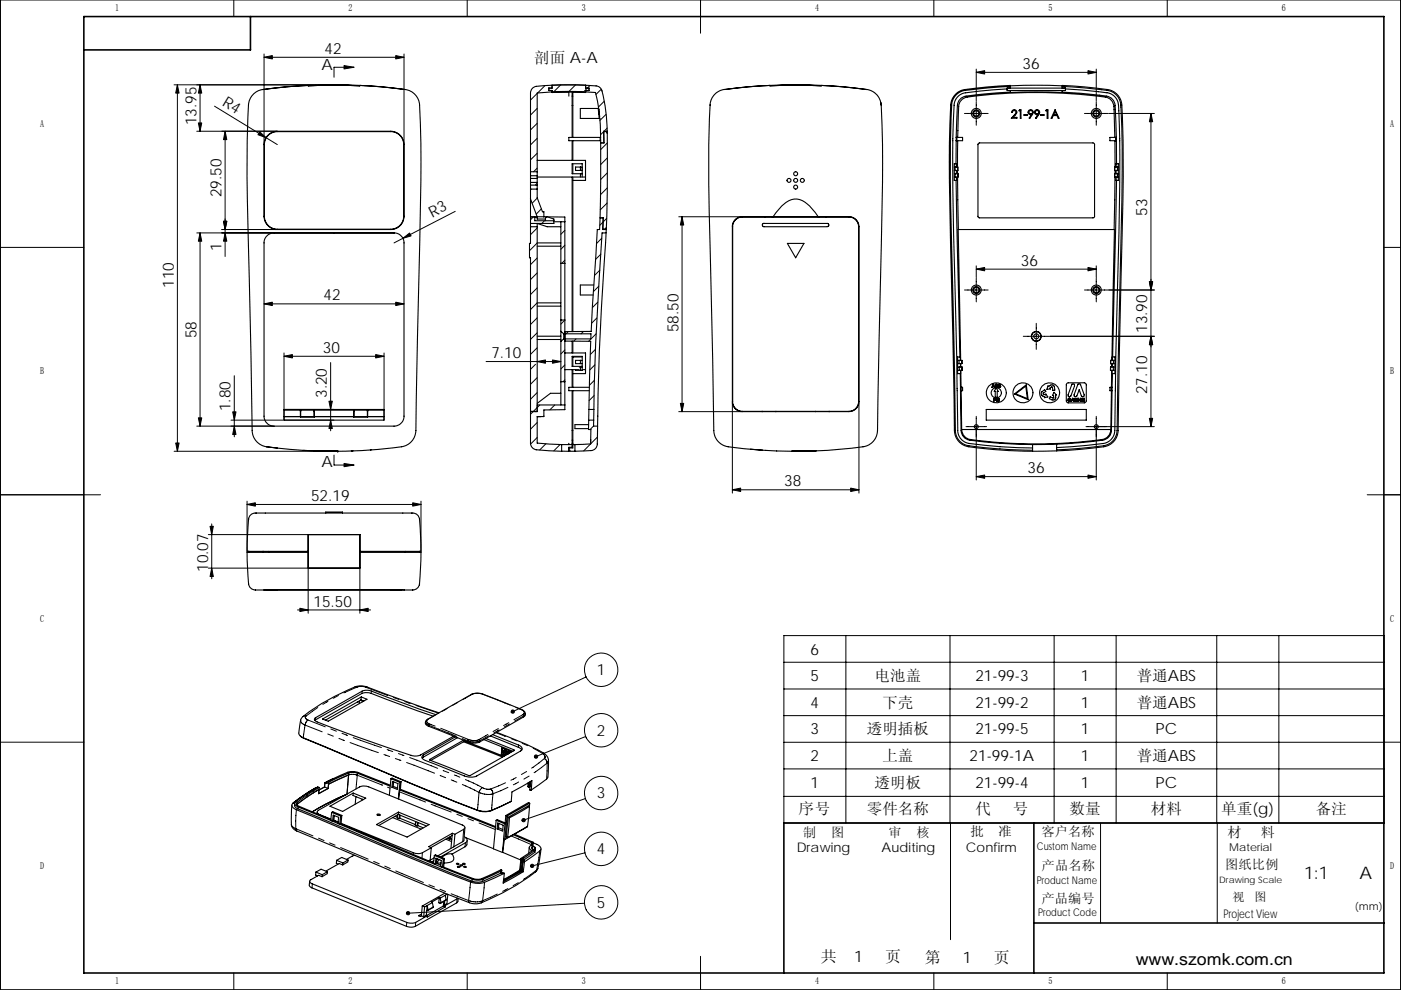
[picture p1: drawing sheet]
<svg xmlns="http://www.w3.org/2000/svg" width="297mm" height="210mm" viewBox="0 0 297 210" stroke-linecap="round" stroke-linejoin="round" font-family="sans-serif">
<g fill="none" stroke="#000" stroke-width=".21">
<path d="M.1 0h296.8v209.9h-296.8zM36.9 18h33.8M37.6 18v77.7M42.4 18v9.8M49.6 0v3.5M56 11.5v19M56 12.1h29.7M75.1 14.3h-4.3v2.1M85.7 11.5v19M99.1 0v3.5M113.9 19.8l-1.4 1.4M115.5 18.2l-1.5 1.5"/>
<path d="M118.9 18l-1.5 1.5M122 18l-1.4 1.4M125.1 18.1l-1.3 1.4M127.5 18.9l-1.2 1.1M148.5 0v7M198 0v3.5M207 14.6v6.8M207 15.3h25.4M232.4 14.6v6.8M247.5 0v3.5M41.7 27.8h17M45.5 22.5l13.3 8.2"/>
<path d="M47.7 27.8v26.6M113.9 23l-1.4 1.4M113.9 38.8l-.4 .5M113.9 26.2l-1.4 1.4M113.9 29.3l-1.4 1.4M113.9 32.5l-1.4 1.4M113.9 35.7l-.8 .7M128 27.9l-.7 .7M128.1 21.5l-1.2 1.2M128.5 24.3l-1.3 1.2M128.7 27.2l-.6 .6M128.8 39.9l-1.5 1.4"/>
<path d="M128.8 33.5l-1.4 1.4M128.8 36.7l-1.4 1.4M128.8 30.3l-1.4 1.4M204.5 24.1h5M207 21.5v5.1M229.9 24.1h5M232.4 21.5v5.1M235.1 24.1h9.6M244 24.1v66.4M.1 52.5h17.7M41.7 49.4h16.3M42.4 49.4v41"/>
<path d="M47 48.7h11.7M70.8 49.4h.1M70.8 49.3l.1 .2M70.8 49.3v.2M70.9 49.3l-.2 .2M96.5 44.8l-13 6.7M112.6 40.1l-.1 .1M113 46l-.5 .6M113.9 48.4l-1.4 1.4M113.9 51.5l-1.6 1.7M113.9 54.7l-1.4 1.4M113.9 57.9l-1.4 1.4"/>
<path d="M113.9 42l-1.1 1.1M114.8 44.3l-1.1 1.1M115.4 46.8l-.5 .6M119.8 52l-.9 .9M119.8 55.2l-.7 .7M119.8 48.9l-.9 .8M127.2 57.3l-1.2 1.1M127.4 53.9l-1.2 1.2M127.6 50.5l-1.2 1.2M127.8 47.1l-.6 .7M128.6 46.3l-.7 .8M128.7 43.1l-1.4 1.4"/>
<path d="M143.9 46h13.3M144.6 46v41.3M207 56.4v2.5M207 59v5M207 57.1h25.4M232.4 56.4v2.5M232.4 59v5M293.4 52.5h3.5M49.7 79.7v12.9M56 64.5h29.7M60.2 74.9v14.1M60.2 75.6h21.2"/>
<path d="M70.1 76.9v14.5M81.4 74.9v14.1M103.1 76.7h15.8M113.5 77.3l-1 1M113.9 61.1l-1.4 1.4M113.9 64.2l-1.4 1.5M113.9 67.4l-1.4 1.4M113.9 70.6l-1.4 1.4M113.9 73.8l-1.4 1.4M119.8 74.2l-.9 .9M119.8 77.4l-.9 .9M119.8 67.9l-.9 .8"/>
<path d="M120.5 70.3l-.5 .5M122.1 71.9l-.5 .4M123.7 70.3l-.5 .5M126.1 77.4l-1 1M126.2 74.1l-1 1.1M126.4 70.8l-1.6 1.6M126.5 67.5l-1.1 1.1M126.7 64.1l-1.1 1.1M127 60.7l-1.2 1.1M204.5 61.5h5M217 71.3h5.5M219.7 68.6v5.5"/>
<path d="M222.6 71.3h22.1M229.9 61.5h5M235.1 61.5h9.6M36.9 95.7h33.8M41.7 90.4h16.3M49 89.1h11.1M60.4 89.1h10.4M60.4 86.8h10.4M70.8 96.5v2.1h4.3M113 87.3l-.5 .6M113.9 80.1l-1.4 1.4M113.9 83.3l-1.4 1.4"/>
<path d="M113.9 89.6l-1.4 1.4M113.9 92.8l-1.4 1.4M114.4 85.9l-1.3 1.3M115.3 88.2l-.1 .2M115.8 94.1l-1.4 1.3M117.6 85.9l-1 1M118.8 94.3l-1.4 1.3M119.8 80.6l-.4 .4M125.9 90.4l-.8 .7M126 83.9l-1.1 1.1M126 80.6l-1 1.1M126.7 92.7l-2.9 2.9"/>
<path d="M143.9 87.3h13.3M155.3 85.3v19.3M182.1 85.3v19.3M204.8 90.5h4.4M207 88.3v13.5M230.2 90.5h14.5M232.4 88.3v13.5M.1 104.9h21.2M44.2 113.4h21M44.9 111.1v11.7M52.4 106.3v10.5M52.4 107h36.9"/>
<path d="M89.3 106.3v10.5M155.3 103.9h26.8M207 101.1h25.4M289.9 104.9h7M44.2 120.5h21M63.1 129.4h15.5M65.3 120.6v9.5M76.3 120.6v9.5M166.2 134.8h127.3v39.8h-127.3zM179.3 134.8v39.8M201.4 134.8v39.8M223.5 134.8v39.8"/>
<path d="M236.6 134.8v39.8M258 134.8v39.8M271.1 134.8v39.8M.1 157.4h17.7M63.8 152.8l.1 .4 .8 .6M64.4 156.5v.1M64.7 153.8l3.6 1.4M64.7 153.8l-.4 2.7M64.9 151.9a.49 .49 0 0 0-.1 .5 .49 .49 0 0 0 .5 .3M64.9 151.9l-.7 .1M65.3 152.7l-.4 .4-.2 .7M65.3 152.7l3.7 1.5"/>
<path d="M66.9 152.2v.5M67.4 150.1l-2.5 1.8M69.5 155.7l1.2 .4M69.5 148.7l-1.1 .7M70.1 154.6l1.2 .5M71.8 147.5l-1.2 .6M71.9 156.6l1.1 .5M72.5 155.5l1.2 .5M74.2 157.5l6 2.1M74.9 156.4l6 2.2M75.3 145.7h.4M75.7 145.7l.9-.1 .9 .2"/>
<path d="M75.7 145.7l-2.8 1.3M76.8 146.6l-.1 .5M77.5 145.8l4.7 1.7M77.8 145.7l-.3 .1M78.7 146.6v.5M82.1 159l1.2 .4M83.4 147.9l1.2 .5M84.5 159.8l1.2 .5M85.8 148.8l1.2 .4M88.2 149.6l4.8 1.7M90.2 153.1l.2 .4 .6 .4M90.7 152.6h-.1"/>
<path d="M90.7 152.6a.55 .55 0 0 0-.2 .6 .55 .55 0 0 0 .6 .4M91 153.9l5.8 2.3M91 153.9l-.1 .2M91 153.7v.2M91 153.7h.1M91.1 153.6l-.1 .1M91.1 153.6l1.2 .4M92.6 151.5l-1.9 1.1M93.4 154.5l5.9 2.3M94.8 150.2l-1.1 .7M97 149l-1.1 .6M98 156.7l1.2 .4"/>
<path d="M99.2 157.1a3.3 3.3 0 0 0 2.5 0M99.2 157.1v.3M99.3 156.8l-.1 .3M99.3 156.8a2.89 2.89 0 0 0 2.3 .1M100.1 147.3h-.2M100.1 147.3l.1-.1a3.2 3.2 0 0 1 2.1 0l5.9 2.3M100.1 147.3l-2 1.1M101.6 156.9l.1 .2M101.7 157.1v.3M103.4 155.8l-1.8 1.1M103.6 156.1l-1.9 1M105.2 155.4l2 .8"/>
<path d="M105.7 154.5l-1.2 .7M105.8 154.8l-1.1 .6M107.9 153.3l-1.1 .6M108 153.6l-1.1 .6M108.4 156.7l1.2 .4M108.9 159v.2M109.3 150l1.2 .5M109.9 158v.5M110.5 150.5a.59 .59 0 0 1 .6 .4 .59 .59 0 0 1-.2 .7M110.5 150.5h.1M110.6 150.5h-.1M110.6 150.5h.1"/>
<path d="M110.7 157.6l1.2 .6M110.9 151.6l.1 .2M110.9 151.6l-1.9 1.1M111 151.8l-1.9 1.1M111 151.8v.3M111.4 151.4h.1M111.4 151.4l-.4 .4M113 158.7l2 1.1M115 159.8a.76 .76 0 0 1 .4 1.1M115.3 159.8h-.3M124.2 156.2l-10.6 4.3M124.3 143.6l-15.6 7.3"/>
<path d="M166.2 151.8h127.3M166.2 140.5h127.3M166.2 146.1h127.3M296.9 157.4h-130.7M61.8 174.9l.3 .5 .6 .4M62.7 175.8l.2 .5M62.7 175.8l3.7 1.5M62.8 171.7l-.1 4.1M63 170.6h-.1M63 170.6v.1M63 170.2v.4M63.2 171.2v.4"/>
<path d="M65.1 168.6v.4l-2.1 1.6M66.5 167.7l-.1 .5M67.5 177.8l1.2 .5M67.8 172.8h.1M69.9 178.8l1.1 .5M72.2 179.8l5.9 2.4M73.9 164.4l1-.2 .9 .2M73.9 164.4l-.3 4.1M74 164l-.1 .4M75.8 164.4l-.3 2.9M75.8 164.4l5.3 2.1M75.8 164v.4"/>
<path d="M81.4 160l1.2 .5M82.2 167l.5 .2M83.8 160.9l1.2 .4M84.7 168l5.5 2.1M86.2 161.7l5.9 2.3M86.9 160.7l5.9 2.3M89.8 160.1l-.1 .5M91.1 161.1v.1M91.4 170.6l4.3 1.6M93.3 164.5l1.2 .5M94 163.4l1.1 .5M95.7 165.4l1.2 .5"/>
<path d="M96.3 164.4l1.2 .4M96.9 172.7l1.1 .5M98 166.4l3.6 1.7M98.3 175.9l-.2 2.6M98.7 178.8l-.1 .8M98.7 165.4l3.6 1.6M99.2 173.6l1.2 .5M101.3 171.9h.1M101.6 168.1a4.4 4.4 0 0 0 2.9 .3M101.6 168.1l-.4 3.7M101.6 174.6l3.4 1.3M102.3 167a2.39 2.39 0 0 0 1.8 .3"/>
<path d="M102.3 167l-.7 1.1M104.1 167.3l.4 .6v.5M104.1 171.9v.1M104.5 168.4l-.3 3.5M107.2 166l-3.1 1.3M107.7 167l-3.2 1.4M108.4 177.3l4.3 1.9M109.4 164.9l-1.1 .6M110 165.9l-1.2 .6M111.7 163.6l-1.1 .7M112.2 164.6l-1.1 .6M115.4 160.9l-2.7 2"/>
<path d="M115.4 160.9l.4 .4 .2 .5M116 161.8l-2.8 2.1M116 161.8l-.1 3.4M116.3 161.2l-.3 .6M124.1 169.4l-13.1 4.5M166.2 163.1h127.3M166.2 168.9h127.3M201.5 174.6v24.7M233.3 174.6v21.2M258.1 174.6v21.2M66.2 187.5l-.1 .8M79.2 182.7l1.2 .5"/>
<path d="M81.6 183.7l1.1 .5M83.9 184.7l5.9 2.5M86.3 195.6l-.1 .9M87.6 180.9v.3M88.1 195.6v.9M88.8 194.2v.1M89.6 180.9l-.1 1.1M90.9 187.7l1.2 .4M93.3 188.6l1.2 .5M95.6 189.6l3.8 1.4M96.9 190.6l-.1 .9M99.4 191a4.2 4.2 0 0 0 2.9 .1"/>
<path d="M99.4 191l.1 .5M99.8 187.1l-.4 3.9M100.1 186.5v.4M102.3 191.1l-.3 .4M102.4 186.5l-.1 .4M102.7 187.1l-.4 4M105.4 189.6l-3.1 1.5M107.7 188.5l-1.1 .6M109.9 187.2l-1.1 .7M113.8 184.6l-2.8 1.9M113.8 184.6l-.3 .3M114 184.2l-.2 .4"/>
<path d="M114.4 180.5l-.6 4.1M123.9 191.6l-37.4 2.1M124 180.9l-11.2 2.8M49.6 206.4v3.5M99.1 206.4v3.5M148.5 202.8v7.1M198 206.4v3.5M247.5 206.4v3.5"/>
<circle cx="127.5" cy="142.1" r="3.6"/>
<circle cx="127.5" cy="154.9" r="3.6"/>
<circle cx="127.5" cy="168.2" r="3.6"/>
<circle cx="127.5" cy="191.4" r="3.5"/>
<circle cx="127.5" cy="180" r="3.5"/>
</g>
<path d="M17.8 3.5h275.6v202.9h-275.6zM53.1 3.5v7.1h-35.3M219.2 174.6v31.8M293.4 174.6h-127.2v31.8M219.2 195.8h74.2" fill="none" stroke="#000" stroke-width=".34"/>
<g fill="none" stroke="#000" stroke-width=".23">
<path d="M65.3 18.1l5.5-.1 5.5 .1M65.3 18.1l-7.2 .6a5.8 5.8 0 0 0-4.2 1.1 4.3 4.3 0 0 0-1.3 3.9l-.2 7.3v8.6l1.1 51.7a3.6 3.6 0 0 0 3 3.5M65.3 18.1h11M76.3 18.1l7.2 .6a5.9 5.9 0 0 1 4.3 1.1 3.5 3.5 0 0 1 1.2 2.5 493.2 493.2 0 0 1-.1 33l-.7 33.6a5.8 5.8 0 0 1-.9 4.7 4.1 4.1 0 0 1-3.3 1.3l-5.6 .6-6.8 .2M116.4 18.7v.5M117 18.1h7.2M117 18.1l-3.3 .2a1.41 1.41 0 0 0-1.2 1.4v16.7M117 19.6l3.6-.1v.9M117 19.6h7.2M117 18.1v.6h-.7v.5h.7v.4M121.3 19.5v9.6M124.2 18.1l2.2 .1a1.77 1.77 0 0 1 1.5 2 37.1 37.1 0 0 1 .8 7.6"/>
<path d="M124.2 19.6l-2.7-.1v9.6M124.2 18.1v.6h.7v.5h-.7v.4M163.2 18.2l5.5-.1 5.5 .1M183.8 19a109.2 109.2 0 0 0-31.1 .2l-.7 .4-.7 .6-.6 1.1-.1 1M183.8 19l1.2 .4 .9 .7 .7 1.1 .2 1.1M183.8 19h.1M213.5 18.9l-9.2 .8-1.3 .8-.4 .6-.2 .7a241.9 241.9 0 0 0-.3 24.8l.7 26.3 .3 18.5 .2 1 .6 .9 .9 .6 .7 .2a105 105 0 0 0 13.4 .9M213.5 18.7h12.4v.5h-12.4zM214.2 18.7v-.6l-7.2 .6a5.8 5.8 0 0 0-4.2 1.1 3.6 3.6 0 0 0-1.2 2.5 489.8 489.8 0 0 0 0 33l.7 33.6a5.8 5.8 0 0 0 .9 4.7 4.1 4.1 0 0 0 3.3 1.3l5.7 .6 6.7 .2M214.2 18.3l-4.7 .3-5.4 .7-.8 .3-.9 .8-.5 .9-.1 1M214.2 19.5l-9.4 .9a2.11 2.11 0 0 0-1.8 2l-.3 6.7M214.2 19.2v.4l5.5-.1 5.5 .1v-.4"/>
<path d="M214.2 18.2l5.5-.1 5.5 .1M225.2 18.7v-.6l7.2 .6a5.9 5.9 0 0 1 4.3 1.1 4.3 4.3 0 0 1 1.2 3.9l.2 7.3v8.6l-1 51.7a3.5 3.5 0 0 1-3.1 3.5l-5 .5-5 .3M225.2 18.3l4.8 .3 5.3 .7 .9 .4 .7 .7 .5 .7 .2 1a379.8 379.8 0 0 1 0 31.3l-.7 37.9M225.2 19.5a61 61 0 0 1 9.9 1 2.42 2.42 0 0 1 1.4 2.7l.2 5.9M225.9 18.9l9.3 .8 1.2 .9 .7 1.3a269.6 269.6 0 0 1 .1 26.9l-.9 43.2-.7 1.2-.7 .5-.7 .3-10.2 .9M56.6 28.9a2.85 2.85 0 0 1 2.2-1.1h24a2.84 2.84 0 0 1 2.9 2.9v15.2a2.8 2.8 0 0 1-2.9 2.8h-24a2.81 2.81 0 0 1-2.8-2.8v-15.2v-.7zM57.1 28.5l1.1-.5 .6-.1h24a2.74 2.74 0 0 1 2.8 2.8v15.2a2.76 2.76 0 0 1-2.8 2.7h-24a2.76 2.76 0 0 1-2.8-2.7v-15.2a2.8 2.8 0 0 1 1.1-2.2zM112.5 39.3v.8M112.5 36.4v.9M112.5 37.8v.9M112.5 37.3v.5M112.5 38.7v.6"/>
<path d="M112.5 39.3h1.4M112.5 37.3h1.4M112.5 36.4h1.4M112.5 38.7h1.4M112.5 37.8h1.4M113.9 39.3v.8M113.9 36.4v.9M113.9 37.8v.9M113.9 37.3v.5M113.9 38.7v.6M113.9 34h10.2v4.3h-2.6M113.9 37.5h10.2"/>
<path d="M121.3 37.5v32.8M121.3 29.8v4.2M121.5 29.8v4.2M121.5 34.7v2.2M121.5 37.5v32.8M123.1 35.4v.8M123.1 36.9v.6M123.4 36.9h-2.1v-2.2h2.1v2.8M123.4 35.4h-1.4v.8h1.4M126.9 23.3h.1l-.3-1.9-.4-1.8-5.7-.2-6.7 .3v16.7M126.9 23.3v.2M126.9 23.3h.1"/>
<path d="M126.9 23.5v.3M126.9 23.5l.1 .6M126.9 23.5v.1M126.9 23.5l.1 .7M126.9 23.6v.2M126.9 23.8l.1 .3M126.9 23h-3.9v2.1h4.2M126.9 23.8h.1M127 24.1h.1M127 24.1v.2M127 24.3v.5M127 24.3h.1"/>
<path d="M127 24.8l.1 .3M127.1 25.1a19 19 0 0 1 .3 5.2M127.1 25.1h.1M127.3 29.1v.7M127.4 30.3l-.2 15.9M127.4 29.1h-6.8v.7h6.8M128.4 27.9l.2 .1 .2 .3M128.4 27.9h-.4l.1 2.4h-.7M128.7 27.8l.1 .5M128.7 27.8h-.7v2.5M128.8 28.3v11.4l-.3 9M150.6 22.3l-.3 7.5v9.1l1 52.4"/>
<path d="M150.6 22.3h.1M168.4 39.4l.2-.1h.3l.2 .5-.1 .2-.3 .1-.3-.1zM186.7 21.7a382 382 0 0 1 .1 31.4l-.7 38.2M201.8 22.3l-.3 7.6v9.1l1.1 52.6 .2 .9 .5 .9 1.1 .9 1 .3M202.3 36.9h.8M202.3 35.4h.8M202.5 35.4v.8M202.5 36.9v.6M202.7 38.3l.8 37.4M202.7 29.1h1.4v.7h-1.4M202.7 29.1v.7M202.7 29.8v4.9"/>
<path d="M202.8 35.4v-.7h-.5v3.6h.5v-.8M202.8 36.2v.7M202.9 29.1v.7M203 36.2v.7M203 37.5l.2 11.2M203 29.1l.2-4.5a3.8 3.8 0 0 1 .6-3.3 3.6 3.6 0 0 1 3-.9 107.6 107.6 0 0 1 28.1 .3 2.34 2.34 0 0 1 1.3 2.6l.2 5.8M203 29.8v5.6M203.1 35.4v.8h-.8M203.1 35.4v.8M203.1 36.9h.1M203.1 36.9v.6h-.8M207.4 30.5l.3-.2 24.2 .1 .2 .2-.1 15.5-.2 .1h-24.3l-.2-.3z"/>
<path d="M214.7 23.4a.54 .54 0 0 1 .7 0 .54 .54 0 0 1 .1 .7l-.7 .8h.8v.2h-1.2l.7-.8a.45 .45 0 0 0 .3-.5 .45 .45 0 0 0-.5-.3l-.4 .4zM216.2 23.3h.3v1.8h-.2v-1.6h-.3zM217.1 24.3h.7v.2h-.7zM218.1 23.4a.58 .58 0 0 1 .9 .1 .58 .58 0 0 1-.1 .8l-.6 .8-.1-.1 .5-.7a.55 .55 0 0 1-.6-.2 .55 .55 0 0 1 0-.7zM219.5 23.4a.59 .59 0 0 1 .8 .1 .59 .59 0 0 1-.1 .8l-.5 .8-.1-.1 .4-.7a.55 .55 0 0 1-.6-.2 .55 .55 0 0 1 .1-.7zM220.7 24.3h.6v.2h-.6zM221.8 23.3h.4v1.8h-.2v-1.6h-.3zM223.7 23.3l.8 1.8h-.1l-.3-.6h-.8l-.3 .6h-.1zM223.7 23.7l.3 .6h-.6zM236.3 36.9v.6M236.3 36.9h.8M236.3 37.5h.8"/>
<path d="M236.4 29.8v5.6M236.4 37.5l-.2 11.2M236.4 36.2v.7M236.5 29.1v.7M236.6 35.4v-.7h.5v3.6h-.5v-.8M236.6 36.2v.7M236.7 29.1h-1.4v.7h1.4v4.9M236.7 29.1v.7M236.7 38.3l-.8 37.4M236.9 36.9v.6M236.9 35.4v.8M237.1 35.4h-.8v.8h.8"/>
<path d="M83.5 49.4a2.1 2.1 0 0 1 2.2 2.1v36.8a2.1 2.1 0 0 1-2.2 2.1h-25.4a2.1 2.1 0 0 1-2.1-2.1v-36.8a2.1 2.1 0 0 1 2.1-2.1h25.5M112.5 42.2v3.8h1.4M112.5 47.4v.7M112.5 42.2l1.4 3.8M112.5 40.1v2.1M112.5 48.1v3.5h-.2v3.1h.2v32.5h1.4M112.5 40.1h1.4M112.5 48.1h1.4M113.4 46v.8h4M113.9 48.1v39.2h-1.4v6.7a1.42 1.42 0 0 0 1.2 1.4l5.4 .3v-1.4M113.9 48.1v-.7l2.1 .7h2.9M113.9 46h1.4"/>
<path d="M113.9 46h-1.4v1.4M113.9 40.1v1.9l1.1 2.9h.3v1.1M113.9 46v.5h1.8M113.9 52.2h5M113.9 51.5h5M115.3 46h.6M115.7 46.8v-.6l.3-.2 1.4 .5v.9h-4.9M116.1 46h3.7v40.9l-4.5 .1v1.3l-1.4 .1M117.4 47h2.4M118.9 47v23.3M118.9 55.9h.9M127.2 46.2l-.1 2.5h-.5l-1.3 21.6h-5.5"/>
<path d="M127.2 46.2h.7l-.1 2.4h.6l.1-.3M127.9 46.2l-.1 2.5h.7M128.5 49.4h-.8l-.2 2a636.3 636.3 0 0 0-1.6 35.4M128.5 49.4l-.1 2.1a582 582 0 0 0-1.7 38.9M128.5 48.7v.7M155.9 46.7l.5-.5 .7-.2h23.2l.9 .4 .6 .6 .3 1.1v37.1l-.3 .9-.8 .9-1 .2h-22.6l-1-.2-.8-.8-.3-.7v-37.7zM161.7 47.5l13.8-.1 .2 .3-.3 .4h-13.4l-.4-.3zM162.2 46h.1M163.7 46h.1M163.9 46h-7l-1.1 .7-.5 1.1v37.7l.2 .7 .4 .5 1.2 .6h22.9l1.2-.4 .8-1 .1-.7v-37.6l-.7-1.1-1-.5h-6.9M163.9 46a8.8 8.8 0 0 1 4-3.7 3.8 3.8 0 0 1 3.9 1.6l1.7 2.1M163.9 46h9.6"/>
<path d="M166.9 51.6h3.6l-1.8 3.1zM173.6 46h.1M175.2 46h.1M113.9 64.2h5M113.9 64.9h5M113.9 71.3h5M113.9 72h5M118.9 70.3v2.1M118.9 70.3l.6 .5M118.9 72.4v13.5M118.9 67.9h.9M119.5 70.8v1.1"/>
<path d="M119.5 71.9l-.6 .5M119.5 70.8h5.8v1.1h-5.8M119.8 72.3l5.4 .1-.3 14.4M119.8 74.9h4.3v4.3h-2.6M119.8 78.4h3M121.3 72.3v2.6M121.3 75.6h2.1v2.1h-2.1zM121.3 78.4v3.7M121.5 72.3v2.6M121.5 75.6v2.1M121.5 78.4v3.7M121.5 75.7h1.9"/>
<path d="M122.8 77.9h.6v.6h-.3M123.1 77.9v.6h-1.1v-.1M123.1 76.4v.7h-1.1v-.7h1.4M123.1 77.1h.3M123.4 78.4h.7M125.9 60.5h-2.9v2.1h2.8M203 77.9h1M203 78.5h.4M203 76.4h.9M203 77.1h.3M203.3 76.4v.7M203.4 77.9v.6"/>
<path d="M203.6 79.2v2.9M203.6 76.4v-.7h-.6v3.5h.7v-.7M203.6 77.1v.8M203.7 76.4l-.5-27.7h33.1l-.5 27.7M203.7 77.1v.8M203.7 78.5l.1 3.6M203.9 76.4v.7h-.6M203.9 76.4l.1 .7M203.9 77.1h.1M204 77.9v.6h-.6M204 77.9h.1M204 78.5h.1"/>
<path d="M204 77.9v.6M235.5 76.4v.7h.9M235.5 76.4h.9M235.5 76.4v.7M235.7 78.5l-.1 3.6M235.7 77.1v.8M235.8 76.4v-.7h.6v3.5h-.6v-.7M235.8 77.1v.8M235.8 79.2v2.9M236 77.9v.6M236.1 76.4v.7M236.4 77.9h-.9v.6h.9"/>
<path d="M56.5 94.8l2.3 .2M56.5 94.8l5 .5 5 .3M60.2 86.8h21.2v2.3h-21.2zM60.2 88.3h3.5M60.2 86.9h21.2M60.2 87h21.2M63.7 87.3h.1M63.7 87.2h.1M63.7 87v1.5h3v-1.5M63.8 87v1.4h2.8v-1.4M64.3 95.5l2.2 .1M66.5 95.6l5.1 .1"/>
<path d="M66.5 95.6h.1M66.6 87.3h.1M66.6 87.2h.1M66.7 88.3h8.3M71.6 95.7h.1M74.5 95.7h.3M75 87.3h.1M75 87.2h.1M75 87v1.5h3v-1.5M75.1 87v1.4h2.8v-1.4M77.9 87.3h.1M77.9 87.2h.1"/>
<path d="M78 88.3h3.4M78.7 95.4h-.2M113.5 87.2v.1M113.9 88.4v5.6l5.2 .3M113.9 85.9h5.9M113.9 88.4h.7M118.9 81h.9M118.9 83.4h-2.2l-2.8 2.2M119.1 94.3h2.2M120.6 94v.3M120.6 95.5h.2v.2h1.1M121.3 82.9v12h-.7v.8h-1.5"/>
<path d="M121.5 82.9v12.1h-.9M121.5 94.3h.4M121.9 94.3v1.4M124.8 90.1h-2.9v.8h2.9M124.8 89.1h1.1M124.8 89.1v2h.5l-.1 3M124.9 86.8h1M124.9 86.8l-.1 2.3M124.9 82.1h-4.3v.8h4.3M125.2 94.1l-3.3 .2M125.2 93.2v.9M125.9 89.1v1.3h.8"/>
<path d="M125.9 86.8v2.3M126.7 90.4l-.1 3.8a1.4 1.4 0 0 1-1.3 1.4l-3.4 .1M151.3 91.3l.2 1 .5 1 .7 .7 .8 .5 .8 .2 3.4 .5 4 .3M159.1 95.3l8.8 .4M161.6 87.2v.1M164.5 87.2v.1M172.9 87.2v.1M173 95.6l-5.1 .1M175.8 87.2v.1M186.1 91.3l-.2 1.1-.4 .8-.8 .8-.9 .6-4.8 .6-6 .4M186.1 91.3h.1M203.6 82.9l.2 8.4a2.15 2.15 0 0 0 1.8 2.1 106.7 106.7 0 0 0 13.3 .9"/>
<path d="M203.6 82.1h.5v.8h-.5M203.6 82.1v.8M203.8 82.9l.1 8.2M203.8 82.1v.8M203.9 91.1h31.6M203.9 91.1v.1a2.12 2.12 0 0 0 1.9 2 101.2 101.2 0 0 0 28.3-.1 2.12 2.12 0 0 0 1.4-2M205.4 94.6l6.6 .6M209.1 86.8h21.2v2.3h-21.2zM210.5 81.5l.4 .6-.2-.1h-.3l-.1 .1zM210.5 81.7h.1M210.5 81.7v.2h.2l-.1-.2M210.6 81.6v.1"/>
<path d="M210.6 81.6h.1M210.6 84.5l.5 .1-.1 .3h-.3v.3zM211 84.6h.1M211 84.6h-.3v.2h.3M211 84.5h.1M211 84.6v.2M211 84.8h.1M211.1 84.6h.1M211.2 82.3l.4 .7h-.2v1.3h-.4v-1.3h-.2zM211.3 81.6h.1M211.3 81.6h-.2v.2h.3M211.3 81.6v.2"/>
<path d="M211.4 81.8v-.2l-.4-.1v.6l.4-.1M211.4 84.6l.2-.1 .3 .2a.26 .26 0 0 0-.4-.1 .26 .26 0 0 0 0 .4 .26 .26 0 0 0 .4-.1l-.2 .3-.3-.1zM211.4 81.9h-.3v.2l.3-.1M211.4 81.9h.1M211.4 81.9v.1M211.4 81.8l.1 .3M211.4 82h.1M211.4 82.1h-.1M211.5 82.1h-.1M211.5 85v.1M211.5 84.6h.1M211.6 82l.4 .1"/>
<path d="M211.6 82h.1M211.7 81.7h.1M211.7 81.7v.1M211.7 81.6h.1M211.7 81.6l.3-.1 .1 .2-.3-.1M211.7 84.6v.1M211.7 81.6v.1M211.7 81.8h.1M211.7 81.6l.1 .1M211.8 81.8l.2 .1M211.8 81.6h-.1M211.8 81.7h.1"/>
<path d="M211.8 81.6h.1M211.8 82.1h.1M211.8 81.7l.2 .1M212 95.2l6.9 .3M212 81.8h.1M212 82v.1M212 81.9h.1M212 81.8l.1 .1M212 81.9v.1M212.1 81.8v.1M212.1 81.9h.1M212.1 81.9l-.1 .2-.3-.1"/>
<path d="M215.1 83.6l2.5-2 .4 3.2zM215.3 83.5l2.2-1.6 .3 2.7zM218.9 94.3v1.4M220.8 83.1l.7-.4 .2 .3-.5 .5 .5 .3v-.2l.5 .6-.8 .1 .1-.1-.7-.5zM222.2 81.8l.1 .2 .5-.4 .5 .1 .2 .3 .1 .7-.4 .1-.1-.8-.5 .3 .1 .2-.7 .1zM223.2 84.4l.2-.1-.1-.4h-.2l.4-.7 .5 .6h-.2v.7l-.3 .3h-.4M223.2 84.4l-.6-.2-.1 .4 .6 .2M224 94.2l-5.1 .1M224 95.6l-5.1 .1M224 94.2v1.4M226.2 81.3l3.7-.1 .3 .2v3.8l-.3 .2h-3.6l-.2-.4v-3.5zM226.5 84.6v.2l.4 .1"/>
<path d="M226.5 84.5h.4v.2M226.5 84.5v.1M226.6 84.8h.1M226.6 84.6v.1M226.6 84.7h.1M226.6 84.6h.2M226.6 84.6h.1M226.6 84.7l.3 .1M226.6 85.1h.2M226.7 85.1h.1M226.8 84.6h.1M226.9 84.8h.1"/>
<path d="M226.9 84.6h.1M226.9 84.6v.1M226.9 84.8l.1 .1M226.9 84.9l-.1 .2M226.9 84.9h.1M227 84.9l-.2 .3-.3-.3 .1 .2M227.4 84.5l.4 .7-.2-.3h-.3l-.2 .3zM227.4 84.5l.1 .4h-.2zM227.4 84.6h.1M227.8 81.8l-.1-.4-.5 .2-.8 2.1 .2 .4h.3l.1-.2M227.8 81.8l-.7 2.2M227.9 84.5l.4 .5 .1-.5v.7l-.4-.6-.1 .6z"/>
<path d="M228.6 84.5l.1 .3h.4l.1-.3v.7l-.1-.4h-.4l-.1 .4zM229.1 81.6l-.2-.2-.4 .2-.8 2.1 .2 .4h.3l.1-.2M229.1 81.6l.7 2.4-.1 .1-.4-.1-.5-1.3-.5 1.3M229.4 84.5h.5l-.4 .1v.2h.3h-.3v.3l.4 .1h-.5zM235.3 82.1h.5v.8h-.5zM235.6 82.1v.8M235.6 82.9l-.1 8.2M235.8 82.9l-.2 8.4a2.13 2.13 0 0 1-1.8 2.1l-4.9 .5-4.9 .3M236.8 91.3l-.2 1.2a3.5 3.5 0 0 1-2.6 2.1l-5 .5-5 .3M52.6 116.9v.3M52.7 110.1h.1M52.9 116.9v.3"/>
<path d="M55.7 116.9h-3.3l.2-5.1a4 4 0 0 1 .4-2.5 2.97 2.97 0 0 1 2.5-.5h31.4a1.74 1.74 0 0 1 2.1 2.2l.3 5.9h-13M55.7 117.2h-3.3l.3 6.6a1.41 1.41 0 0 0 1.4 1.3h1.9M55.7 116.9h9.6M55.7 117.2h9.6M55.8 116.9v.3M57 116.9v.3M65.3 113.4h11v7.1h-11zM69.1 108.8v-.2h3.5v.2M76.3 117.2h13l-.4 6.6M89 116.9v.3M58.8 125.1h-2.8M58.8 125.1h-2.4h28.8h-2.4"/>
<path d="M58.8 125.1h24M82.8 125.1h4.7M87.5 125.1h.1M88.9 123.8a1.44 1.44 0 0 1-1.4 1.3M88.9 123.8h.1M63.7 156.1l.7 .5 7.7 3.2a706.5 706.5 0 0 0 29.7 12.2l1.4 .2 .9-.2 4.2-2M68.4 152.5l8.2-4.7 1.2 .5-8.2 4.7zM75.8 148.9h.4M76.2 148.6v.6M76.5 148.5l-7.5 4.2M76.5 148.5l.6 .2M76.6 147.8l-.1 .7"/>
<path d="M76.8 148.7h.3M76.8 148.6v.3M90.4 152.7l9.5-5.4a3.3 3.3 0 0 1 2.5-.1l7.3 2.9a1.95 1.95 0 0 1 1.7 1.3l-.1 .4-.3 .3-9.3 5.3a3.3 3.3 0 0 1-2.5 0l-8.3-3.3a.78 .78 0 0 1-.7-.5 .78 .78 0 0 1 .2-.9zM91.8 151.9l-13.1-4.8-1.2-.2-.8 .2-9.9 5.7M92.4 151.6l-12.5-4.6a3.4 3.4 0 0 0-3.1-.4l-10.1 5.8a.63 .63 0 0 0 .5 .7 272.2 272.2 0 0 0 20.7 7.3l1.2-.3 7.1-4M93.1 151.2l-14.1-5a4.5 4.5 0 0 0-4.8-.1 37.3 37.3 0 0 0-10.4 6.3l-.4 2.5a1.15 1.15 0 0 0 .9 1.6l7.8 3.2a664.7 664.7 0 0 0 29.6 12.3l1 .1a6.2 6.2 0 0 0 3.7-1.2l2-.9 .1-2 4.3-2.4-.2 2M97 156.5l-7.5 4.3M98.3 157.3l8.2 3.3M98.6 157.2l7.7 3M98.6 157.1l-7.3 4.2M102.4 147.2h-.1M102.6 156.9l6.1 2.4"/>
<path d="M103 156.6l6 2.6-9.4 5.3-8.5-3.3 7.2-4.2M103.9 156.1l6 2.4 .7 .6M104.4 155.8l5.5 2.2a.71 .71 0 0 1 .7 .5 .71 .71 0 0 1-.2 .8l-9.3 5.3-.9 .2-1.8-.2-8.2-3.3a.67 .67 0 0 1-.6-.4 .67 .67 0 0 1 .2-.8l6.7-3.8M105.3 155.3l2 .8a48.3 48.3 0 0 1 8.3 3.9l.3 .2a3.6 3.6 0 0 1 .4 2.8l-.2 2.1-3.5 2.5M106.5 158.7l-.1 1.4M106.6 159.5l.2 .5 .3 .1M106.6 159.5l.4 .1M106.6 159.3v.2M106.6 159.3l.4 .1M107 159.6l.1 .5M107 159.4v.2M107.3 159.3l-.3 .1"/>
<path d="M107.3 159.3l-.4-.2-.3 .2M107.3 159.3l-.2 .8M107.4 159.8v.3M107.4 159.8l.3 .1M107.4 159.6l.4 .1M107.4 159.6v.2M107.8 159.7l-.1 .2M108.1 159.6l-.3 .1M108.1 159.6l-.1 .1M108.1 159.6l-.4-.2-.3 .2M108.3 159.6v-.2l-1.9-.8-.1 1.6M61.9 170.8l-.1 3.5a1.71 1.71 0 0 0 1.1 2l7.7 3.2a700.2 700.2 0 0 0 29.4 12.1l.5 .1a4.3 4.3 0 0 0 2.6-.7 43.2 43.2 0 0 0 10.7-6.4l.5-1.6 .4-2.9"/>
<path d="M62.2 170.3l-.3 .4a1.16 1.16 0 0 0 .9 1l7.8 3.3a683.2 683.2 0 0 0 29.6 12.2l1.1 .2a6.3 6.3 0 0 0 3.6-1.2l2-1M62.5 170.4v.6l.5 .5 7.9 3.3a665.7 665.7 0 0 0 29.7 12.2l.4 .1a5.1 5.1 0 0 0 3.3-1l1.9-.9M64.8 168.5l-2.3 1.8a.93 .93 0 0 0 .7 .9l7.8 3.2a714.8 714.8 0 0 0 29.5 12.2l.5 .1a5.1 5.1 0 0 0 3.3-1l1.9-.9M64.8 168.5h.1M66.9 167.1l-4.7 3.2M66.9 167.1v.1M67.2 172.2v.4M67.6 167.4a24.3 24.3 0 0 0-4.6 3.3M67.6 167.4l-2.5 1.6M67.7 167l-.3-.1-2.6 1.6M67.7 167l-2.2 1.4-2.5 1.8-.1 .2v.3l.5 .3 6.7 2.8M67.7 167l-.1 .4"/>
<path d="M68.8 166.9l-1.2 .7M68.8 166.9l.8 .3M68.9 166l-.1 .9M69.4 165.8l2.8-1.4a4.1 4.1 0 0 1 3.8-.5l6.7 2.6M69.4 165.8v.4l-.5-.2M69.4 165.8l.3 .1M69.6 167.2l-2 1.1v-.9M69.7 166.3l-.1 .9M69.7 165.9l4.3-1.9 1.1-.2 7.6 3M69.7 165.9v.4M70 171l4.9-2.8 2.7 1.1-5 2.8zM70.1 173.7l-2.6-1.1-.2-.4 .2-.3 8.8-5 1.1-.2 .8 .2 19.8 8.1 .5 .4 .1 .2-.3 .3-1.8 1.1"/>
<path d="M70.3 172.3l-.2 1.7 .4 .2M70.3 172.3l1.9 .8M70.3 172.3l.3-.1 1.9 .8M70.5 174.2l.2-1.3 1.1 .5-.2 1.2 .4 .2M70.7 165.1l-1.8 .9M70.8 174l-.3 .2M70.8 174l.9 .4M70.9 173l-.1 1M72 174.8l.2-.1 19.7 8.3M72.2 173.1l-.2 1.7M72.3 174.6l15.7 6.4h1.2l2.2-1.2M72.5 173l-.2 1.7"/>
<path d="M72.5 173l-.3 .1M73.4 168.5l-4 1.9-3.2 1.8M73.9 164.4l-4.2 1.9M73.9 164.4l-.3 4.1M74.9 168.2l-.1 .5 2.2 .9M75.5 169l-.2 1.6M76.8 169.5v.2M79.8 174.9l4.7-2.6 6.5 2.6-4.7 2.6zM80 172.8l.6 .1M80 172.7l.6 .1-.5 .1-.2-.1zM82.9 165.2l-.4 3.5M82.9 165.2l1.9 .7"/>
<path d="M82.9 165.2l.2-.2 1.9 .8M83.2 165.7l1.2 .5-.2 1.2-1.1-.4zM83.3 173.4l6 2.5M83.4 166.8l.9 .4M83.5 165.8l-.1 1-.3 .2M83.8 173.1l.5 .3M84.3 172.8l-.1 .7 .4 .1M84.4 172.7l-4.1 2.4M84.4 172.7l6 2.5M84.5 172.3l-.1 .4M84.7 172.9l-.1 .7M84.7 167.6l20.3 7.9"/>
<path d="M84.7 167.6l-.2 1.9M84.8 173.5l3.3 1.4M84.8 173.5l-.2 .1M84.8 165.9l-.3 3.6M84.8 172.9v.6M84.9 167.4l20.2 7.9M85 165.8l-.1 1.6-.2 .2M85 165.8l-.2 .1M88.1 174.3v.7l.3 .2M88.5 174.4l-.1 .8M88.6 175.1l1.1 .5M88.6 175.1l-.2 .1"/>
<path d="M88.6 174.5v.6M91.4 179.8l-.2 2.6M94.5 178l1.2 .5M94.9 177.8l.4 .2M95.4 177.5l-.1 .5M95.4 177.9l.4 .1M95.4 177.9l-.1 .1M95.5 177.4l-.1 .5M95.9 177.2l-4.5 2.6M95.9 177.2l-.3 2.7M95.9 176.7l.6 .3M95.9 176.7l-5 2.9 .5 .2"/>
<path d="M95.9 176.7v.5M96.2 179.6l-3.4 1.9M96.2 179.6h.1M96.5 177l-.3 2.6M98.4 177.5a.71 .71 0 0 1 .6 .5 .71 .71 0 0 1-.3 .8l-5.3 3M98.6 175.6l-.3 2.7-2.1 1.3M98.7 177.7l5.9 2.3M99.1 178.2l-.1 .9-.2 .4-2.9 1.6M105.2 174l-.6 6 1.9 .8M105.2 174l1.9 .8M105.2 174l.2-.1 1.7 .6M105.5 174.6l1.2 .4-.1 1.3-1.2-.5z"/>
<path d="M105.7 175.6l.9 .3M105.8 174.7l-.1 1-.3 .1M106.4 160.1l.6 .2M106.4 160.1l-.1 .1M106.8 178l.2 .1M106.9 178l-.3 2.8M107.2 173l-.7 7.8M107.2 173l.3 .1M107.5 173.1l-.5 5M107.7 173.4l-.4 4.1 .3 .2M107.7 173.4l.3 .1M108 173.5l-.4 4.2"/>
<path d="M108.3 170h.1M108.8 177.1l3.9 1.6M109 176.9l4 1.7M111.8 175.2l-4.2 2.5M111.8 175.3l-4.8 2.8M112 166.1l-.1 .8h.2M112.2 165.9l-.1 1M112.2 179.7l-.1 1.3M112.2 171l-4.2 2.5M112.2 171l-.4 4.2M112.2 171l-.2-.1-4.3 2.5M112.3 170.4l-4.8 2.7"/>
<path d="M112.3 170.4l-.1 .6M112.3 170.4l-.3-.2-4.8 2.8M112.4 166.8l.1-1.1-.2 1.9h.2M112.4 166.8h.1M112.4 166.8l-.3 .1M112.6 167.6h-.1M112.6 167.6l-.1-.1v.1M112.7 179.2h.1l-.6 .5v.2l.6 .5M112.7 178.7v.5M113 179.4l-.3 .5 .3 .4M113 179.4l.5 .3-.2 .2 .2 .2-.2 .2M113 179.4l-.1 .8"/>
<path d="M113 178.8a1.88 1.88 0 0 1 1.7 1.4l-.3 .3-3.2 2.3M113 178.6v.5l-.3 .1M113 178.6l-.3 .1M113.3 179.9v.3M65.7 186.9l-.1 .9 .4 .4 20.2 8.3 .7 .2 1.2-.2 8.7-5 .3-.3v-.6M67 185l-.1 .6 .4 .2M67 185l1.3 .5M68.3 185.9l-.7-.2-1.7 .9-.2 .2v.3l.5 .4 20.1 8.1 1.5 .2 2.8-1.6M68.3 185.5v.4M69.4 184.9v.4l-1.1 .6M69.4 184.9l-1.3-.5-1.1 .6M69.4 184.9l-1.1 .6"/>
<path d="M71.4 182.5l-.1 .6 .4 .2M71.4 182.5l1.3 .5M72.7 183.5l-.8-.3-2.8 1.6M72.7 183v.5M73.8 182.4l-.1 .4-1 .7M73.8 182.4l-1.3-.5-1.1 .6M73.8 182.4l-1.1 .6M75.2 181.4l-1.7 .9M89.3 194.2l.5 .3M89.4 193.9l-.6 .3 .2 .2 .3-.2M89.5 192.2l.5 .2M89.5 192.2l-.2 2"/>
<path d="M90 192.4l-.2 2.1M90.4 194.1l-.6 .4M90.4 194.1l.2 .1M90.5 193.1l-.1 1M90.6 192.1l-.6 .3M90.6 192.1l-.1 1M90.6 192.1l.2 .9M90.8 193l-.3 .1M91.2 182.4l-.3 .2M91.2 182.4h.1M91.7 191.4l-1.1 .7M91.7 191.4l.2 1"/>
<path d="M91.9 192.4l-1.2 .7M91.9 192.4l-1.1 .6M92 182.6l-.5 .2M92 182l-.8 .4M92.1 181.4l-.2 1.7 .4 .2M92.1 181.4l1.9 .8M92.1 181.4l.2-.1 1.9 .8M92.3 183.3l.1-1.3 1.2 .5-.2 1.3 .4 .1M92.5 183.1l-.2 .2M92.5 183.1l.9 .4M92.6 183h.9M92.6 183h.1"/>
<path d="M92.6 182.1l-.1 1M92.7 182.1l-.1 .1M93.1 190.4l-.1 1.1 .4 .1 .1-.1M93.1 190.4l.2 .1M93.1 190.4l-1.6 1h.2M93.2 182.3l-.6 .7M93.3 190.5l.2 1M93.8 183.9l7.2 2.6a3.5 3.5 0 0 0 2.3-.6l2.9-1.4 .2 .1M94 182.2l-.2 1.7M94 192.2l-3.5 2M94 192.2l.4 .1M94.1 191.2l-.1 1"/>
<path d="M94.2 192h.2M94.2 182.1l-.1 1.8M94.2 182.1l-.2 .1M94.3 191.1l-.1 .9M94.3 189.4l-4.8 2.8M94.4 189.9l-1.1 .6M94.4 189.9l.2 .9M94.4 192.3l-3.8 2.2v-.3M94.4 192v.3M94.6 190.8l-1.2 .8M94.6 190.8l-1.1 .7M94.8 189.7l-.4 .2"/>
<path d="M95 189.7l-.2 1.9-.6 .4M95.9 181.1l.3 .7a.9 .9 0 0 1-1 1.1l-1.1 .1M95.9 181.1a2.37 2.37 0 0 0-2.2 .8M96.8 183.2l.2-.1 .3 .2-.3 .1zM97 183.8l.5 .1-.3 .1zM97.1 190.5l-2.7 1.5M97.6 183.5v-.1a.23 .23 0 0 1 .3 0 .23 .23 0 0 1 .1 .2 .28 .28 0 0 1-.3 .1 .28 .28 0 0 1-.1-.2zM98.1 183.2v-.1a.28 .28 0 0 1 .3 0 .28 .28 0 0 1 .2 .2h-.4zM98.3 183.8l.5 .1-.4 .1zM106.2 185.2l.1 .1M106.2 184.8v.4M106.4 184.6l-.2 .2"/>
<path d="M106.4 184.6l-.1 .7M106.6 180.8l3.8 1.6M106.6 180.8h-.1M106.9 185.2l-.3-.1-.3 .2M110.2 184.6l-3.4 1.9M110.2 184.6l.2 .1M110.4 184.7l-3.6 2M110.4 182.1l-.2 2.5M110.4 182.1l.2 .1M110.6 182.2l-.2 2.5M110.7 184.8l-4 2.2M110.7 184.8l.2 .1"/>
<path d="M110.7 184.5l-.3 .2M110.7 184.5l-.1 .3M110.9 182.7l.3 .1M110.9 182.7l-.2 2.1M110.9 182h.1M110.9 182l-.3 .2M110.9 182l-.2 2.5M110.9 184.9l-4.2 2.4 .2-2.1M111 182.5h.1l-.2 .2M111 182v.5M111.2 182.8l-.3 2.1M113.5 180.3l-.1 .4-2.4 1.8"/>
<path d="M113.5 180.3l-.4-.1-2.7 1.9M113.5 180.3l-2.5 1.7"/>
<circle cx="167.3" cy="38.3" r=".43"/>
<circle cx="168.7" cy="36.9" r=".43"/>
<circle cx="168.7" cy="38.3" r=".42"/>
<circle cx="170.1" cy="38.3" r=".43"/>
<circle cx="207" cy="24.1" r=".57"/>
<circle cx="207" cy="24.1" r=".74"/>
<circle cx="207" cy="24.1" r="1.06"/>
<circle cx="218.5" cy="23.8" r=".38"/>
<circle cx="219.9" cy="23.8" r=".39"/>
<circle cx="232.4" cy="24.1" r=".57"/>
<circle cx="232.4" cy="24.1" r=".74"/>
<circle cx="232.4" cy="24.1" r="1.06"/>
<circle cx="207" cy="61.5" r=".57"/>
<circle cx="207" cy="61.5" r=".74"/>
<circle cx="207" cy="61.5" r="1.06"/>
<circle cx="219.7" cy="71.3" r="1"/>
<circle cx="219.7" cy="71.3" r="1.04"/>
<circle cx="219.7" cy="71.3" r=".53"/>
<circle cx="232.4" cy="61.5" r=".57"/>
<circle cx="232.4" cy="61.5" r=".74"/>
<circle cx="232.4" cy="61.5" r="1.06"/>
<circle cx="207" cy="90.5" r=".43"/>
<circle cx="211.2" cy="83.3" r="2.13"/>
<circle cx="211.2" cy="83.3" r="1.08"/>
<circle cx="216.9" cy="83.3" r="2.13"/>
<circle cx="222.5" cy="83.3" r="2.12"/>
<circle cx="232.4" cy="90.5" r=".43"/>
</g>
<g fill="#000" stroke="#000" stroke-width=".21">
<path d="M72.9 13.9l2.2 .4-2.2 .3zM72.9 98.3l2.2 .3-2.2 .4z"/>
<path d="M37.6 18l.4 1.7h-.7z" fill-rule="evenodd"/>
<path d="M42.4 18l.4 1.7h-.7z" fill-rule="evenodd"/>
<path d="M56 12.1l1.7-.3v.7z" fill-rule="evenodd"/>
<path d="M83.9 11.8l1.8 .3-1.8 .4z" fill-rule="evenodd"/>
<path d="M207 15.3l1.8-.3v.7z" fill-rule="evenodd"/>
<path d="M230.7 15l1.7 .3-1.7 .4z" fill-rule="evenodd"/>
<path d="M42.1 26.1h.7l-.4 1.7z" fill-rule="evenodd"/>
<path d="M47.7 27.8l.4 1.8h-.7z" fill-rule="evenodd"/>
<path d="M55.1 28l1.3 1.2-1.7-.6z" fill-rule="evenodd"/>
<path d="M244 24.1l.4 1.7h-.7z" fill-rule="evenodd"/>
<path d="M42.4 49.4l.4 1.8h-.7z" fill-rule="evenodd"/>
<path d="M47.4 46.9h.7l-.4 1.8z" fill-rule="evenodd"/>
<path d="M47.7 49.4l.4 1.8h-.7z" fill-rule="evenodd"/>
<path d="M47.4 46.9h.7l-.4 1.8z" fill-rule="evenodd"/>
<path d="M85.4 50.5l1.4-1.1 .4 .6z" fill-rule="evenodd"/>
<path d="M144.6 46l.4 1.7h-.8z" fill-rule="evenodd"/>
<path d="M207 57.1l1.8-.4v.7z" fill-rule="evenodd"/>
<path d="M230.7 56.7l1.7 .4-1.7 .3z" fill-rule="evenodd"/>
<path d="M56 64.5l1.7-.4v.7z" fill-rule="evenodd"/>
<path d="M60.2 75.6l1.8-.4v.7z" fill-rule="evenodd"/>
<path d="M79.6 75.2l1.8 .4-1.8 .3z" fill-rule="evenodd"/>
<path d="M83.9 64.1l1.8 .4-1.8 .3z" fill-rule="evenodd"/>
<path d="M113.9 76.7l1.8-.4v.7z" fill-rule="evenodd"/>
<path d="M117.1 76.3l1.8 .4-1.8 .3z" fill-rule="evenodd"/>
<path d="M244 71.3l.4 1.8h-.7z" fill-rule="evenodd"/>
<path d="M243.7 59.8h.7l-.4 1.7z" fill-rule="evenodd"/>
<path d="M244 71.3l.4 1.8h-.7z" fill-rule="evenodd"/>
<path d="M243.7 59.8h.7l-.4 1.7z" fill-rule="evenodd"/>
<path d="M37.3 94h.7l-.4 1.7z" fill-rule="evenodd"/>
<path d="M42.1 88.6h.7l-.4 1.8z" fill-rule="evenodd"/>
<path d="M49.3 87.4h.7l-.3 1.7z" fill-rule="evenodd"/>
<path d="M49.7 90.4l.3 1.8h-.7z" fill-rule="evenodd"/>
<path d="M69.7 85.1h.8l-.4 1.7z" fill-rule="evenodd"/>
<path d="M70.1 89.1l.4 1.8h-.8z" fill-rule="evenodd"/>
<path d="M144.2 85.6h.8l-.4 1.7z" fill-rule="evenodd"/>
<path d="M243.7 88.7h.7l-.4 1.8z" fill-rule="evenodd"/>
<path d="M44.5 111.6h.7l-.3 1.8z" fill-rule="evenodd"/>
<path d="M52.4 107l1.7-.4v.8z" fill-rule="evenodd"/>
<path d="M87.5 106.6l1.8 .4-1.8 .4z" fill-rule="evenodd"/>
<path d="M155.3 103.9l1.7-.4v.7z" fill-rule="evenodd"/>
<path d="M180.4 103.5l1.7 .4-1.7 .3z" fill-rule="evenodd"/>
<path d="M207 101.1l1.8-.3v.7z" fill-rule="evenodd"/>
<path d="M230.7 100.8l1.7 .3-1.7 .4z" fill-rule="evenodd"/>
<path d="M44.9 120.5l.3 1.8h-.7z" fill-rule="evenodd"/>
<path d="M63.6 129l1.7 .4-1.7 .3z" fill-rule="evenodd"/>
<path d="M76.3 129.4l1.8-.4v.7z" fill-rule="evenodd"/>
<path d="M108.4 150.8l.4-.2 .2 .2v.3l-.4 .2-.2-.2 .3-.2-.3 .2z" fill-rule="evenodd"/>
<path d="M110.8 173.7a.36 .36 0 0 1 .5 .1 .36 .36 0 0 1-.1 .5 .36 .36 0 0 1-.5-.2l.3-.2-.3 .2z" fill-rule="evenodd"/>
<path d="M113.4 160.2a.35 .35 0 0 1 .5 .1 .35 .35 0 0 1-.1 .5 .35 .35 0 0 1-.5-.2l.3-.1-.3 .1z" fill-rule="evenodd"/>
<path d="M86.3 193.4a.35 .35 0 0 1 .5 .1 .35 .35 0 0 1-.2 .5 .35 .35 0 0 1-.4-.3h.3h-.3z" fill-rule="evenodd"/>
<path d="M112.5 183.5l.5-.2 .2 .3-.1 .3-.4 .1-.2-.3h.3h-.3z" fill-rule="evenodd"/>
</g>
<g font-size="3.7">
<text x="276.5" y="186.5">1:1</text>
<text x="288.2" y="186.4">A</text>
</g>
<text font-size="3.5" x="240.8" y="204.6">www.szomk.com.cn</text>
<g font-size="3.4">
<text x="174" y="204.1">共</text>
<text x="181.1" y="204.1">1</text>
<text x="187.7" y="204.1">页</text>
<text x="196.1" y="204.2">第</text>
<text x="204.2" y="204.2">1</text>
<text x="210.7" y="204.2">页</text>
</g>
<g font-size="3.3">
<text x="68.8" y="11.4">42</text>
<text x="68.2" y="14.8">A</text>
<text x="113.3" y="13.4">剖面 A-A</text>
<text x="216.8" y="14.6">36</text>
<text x="47" y="22.2" transform="rotate(31 47 22.2)">R4</text>
<text x="41.6" y="26.6" transform="rotate(-90 41.6 26.6)">13.95</text>
<text x="46.9" y="41.8" transform="rotate(-90 46.9 41.8)">29.50</text>
<text x="91.6" y="46.2" transform="rotate(-27 91.6 46.2)">R3</text>
<text x="243.2" y="45.8" transform="rotate(-90 243.2 45.8)">53</text>
<text x="46.9" y="53.3" transform="rotate(-90 46.9 53.3)">1</text>
<text x="216.5" y="56.4">36</text>
<text x="36.8" y="61.1" transform="rotate(-90 36.8 61.1)">110</text>
<text x="68.6" y="63.7">42</text>
<text x="41.6" y="71.7" transform="rotate(-90 41.6 71.7)">58</text>
<text x="143.8" y="70.4" transform="rotate(-90 143.8 70.4)">58.50</text>
<text x="243.2" y="70.6" transform="rotate(-90 243.2 70.6)">13.90</text>
<text x="68.4" y="74.8">30</text>
<text x="104.2" y="76">7.10</text>
<text x="243.2" y="83.6" transform="rotate(-90 243.2 83.6)">27.10</text>
<text x="48.9" y="87.2" transform="rotate(-90 48.9 87.2)">1.80</text>
<text x="69.3" y="84.4" transform="rotate(-90 69.3 84.4)">3.20</text>
<text x="68.2" y="99.1">A</text>
<text x="217.9" y="100.4">36</text>
<text x="66" y="106.3">52.19</text>
<text x="166.3" y="103.2">38</text>
<text x="44.1" y="121.3" transform="rotate(-90 44.1 121.3)">10.07</text>
<text x="66.5" y="128.7">15.50</text>
<text x="126.6" y="143.2">1</text>
<text x="171.8" y="138.8">6</text>
<text x="171.8" y="144.5">5</text>
<text x="185.4" y="144.5">电池盖</text>
<text x="206.8" y="144.5">21-99-3</text>
<text x="229.1" y="144.5">1</text>
<text x="241" y="144.5">普通ABS</text>
<text x="171.8" y="150.1">4</text>
<text x="171.8" y="155.8">3</text>
<text x="183.8" y="155.8">透明插板</text>
<text x="187.1" y="150.1">下壳</text>
<text x="206.8" y="150.1">21-99-2</text>
<text x="206.8" y="155.8">21-99-5</text>
<text x="229.1" y="150.1">1</text>
<text x="229.1" y="155.8">1</text>
<text x="241" y="150.1">普通ABS</text>
<text x="245" y="155.8">PC</text>
<text x="126.6" y="156">2</text>
<text x="171.8" y="161.5">2</text>
<text x="187.1" y="161.5">上盖</text>
<text x="205.6" y="161.5">21-99-1A</text>
<text x="229.1" y="161.5">1</text>
<text x="241" y="161.5">普通ABS</text>
<text x="171.8" y="167.2">1</text>
<text x="185.4" y="167.2">透明板</text>
<text x="206.8" y="167.2">21-99-4</text>
<text x="229.1" y="167.2">1</text>
<text x="245" y="167.2">PC</text>
<text x="126.6" y="169.4">3</text>
<text x="169.3" y="172.6">序号</text>
<text x="183.8" y="172.6">零件名称</text>
<text x="206.9" y="172.6">代</text>
<text x="214.7" y="172.6">号</text>
<text x="226.8" y="172.6">数量</text>
<text x="244" y="172.6">材料</text>
<text x="258.9" y="172.6">单重(g)</text>
<text x="279" y="172.6">备注</text>
<text x="126.6" y="181.2">4</text>
<text x="126.6" y="192.6">5</text>
</g>
<g font-size="3">
<text x="260.2" y="177.5">材</text>
<text x="267.3" y="177.5">料</text>
</g>
<g font-size="2.8">
<text x="170.2" y="177.5">制</text>
<text x="176.2" y="177.5">图</text>
<text x="188.4" y="177.5">审</text>
<text x="194.3" y="177.5">核</text>
<text x="205.7" y="177.4">批</text>
<text x="211.7" y="177.4">准</text>
<text x="220.8" y="177.2">客户名称</text>
<text x="168.9" y="180.6">Drawing</text>
<text x="186.9" y="180.7">Auditing</text>
<text x="204.8" y="180.7">Confirm</text>
<text x="220.8" y="184.4">产品名称</text>
<text x="259.8" y="184.3">图纸比例</text>
<text x="220.8" y="191.5">产品编号</text>
</g>
<g font-size="2.5">
<text x="261.3" y="191.2">视</text>
<text x="266" y="191.2">图</text>
<text x="259.4" y="194.7">Project View</text>
</g>
<g font-size="2.3">
<text x="219.8" y="180.3">Custom Name</text>
<text x="260.6" y="180.5">Material</text>
<text x="219.9" y="187.5">Product Name</text>
<text x="220.1" y="194.4">Product Code</text>
<text x="287.2" y="193">(mm)</text>
</g>
<g font-size="2.1">
<text x="24.4" y="2.4">1</text>
<text x="73.9" y="2.4">2</text>
<text x="123.4" y="2.4">3</text>
<text x="172.8" y="2.4">4</text>
<text x="222.3" y="2.4">5</text>
<text x="271.8" y="2.4">6</text>
<text x="8.5" y="26.9">A</text>
<text x="294.8" y="26.9">A</text>
<text x="8.5" y="79.3">B</text>
<text x="294.8" y="79.3">B</text>
<text x="8.5" y="131.8">C</text>
<text x="294.8" y="131.8">C</text>
<text x="8.5" y="184.3">D</text>
<text x="294.8" y="184.3">D</text>
<text x="24.4" y="208.8">1</text>
<text x="73.9" y="208.8">2</text>
<text x="123.4" y="208.8">3</text>
<text x="172.8" y="208.8">4</text>
<text x="222.3" y="208.8">5</text>
<text x="271.8" y="208.8">6</text>
</g>
<text font-size="1.9" x="258.5" y="187.2">Drawing Scale</text>
</svg>
